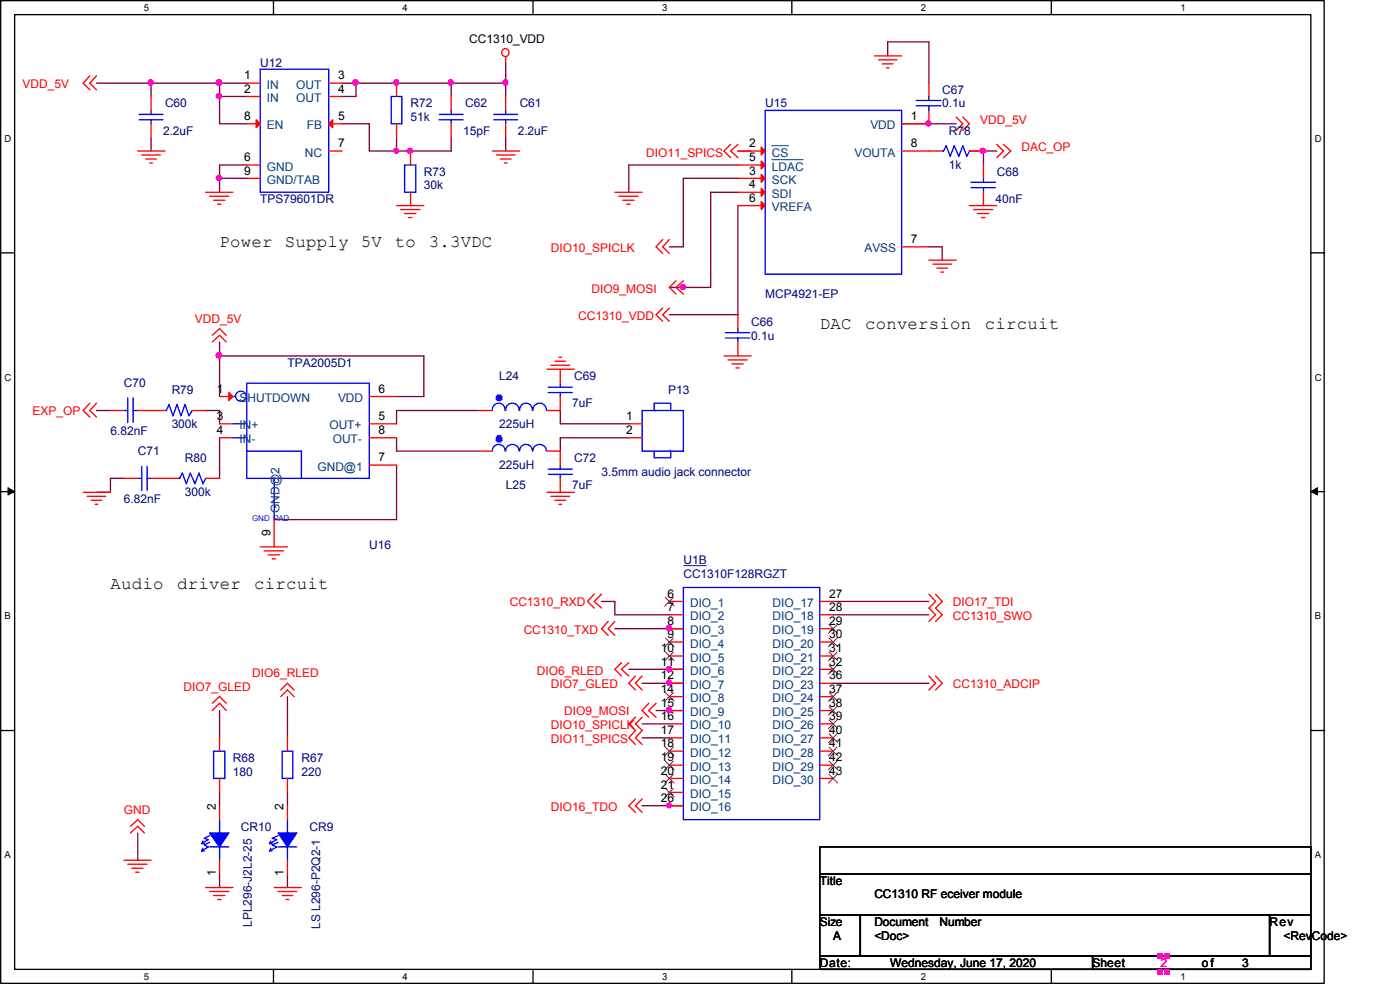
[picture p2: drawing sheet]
<svg xmlns="http://www.w3.org/2000/svg" width="297mm" height="210mm" viewBox="0 0 297 210" stroke-linecap="round" stroke-linejoin="round" font-family="sans-serif">
<path d="M.1 .1h280.8v208.5h-280.8zM3.1 3.1h275v202.5h-275z" fill="none" stroke="#000" stroke-width=".28"/>
<g fill="#fff">
<path d="M30.5 .6h1.1v2.2h-1.1z"/>
<path d="M30.5 206h1.1v2.3h-1.1z"/>
</g>
<path d="M58 .1v3M58 205.6v3" fill="none" stroke="#000" stroke-width=".28"/>
<g fill="#fff">
<path d="M85.4 .6h1.1v2.2h-1.1z"/>
<path d="M85.4 206h1.1v2.3h-1.1z"/>
</g>
<path d="M113.1 .1v3M113.1 205.6v3" fill="none" stroke="#000" stroke-width=".28"/>
<g fill="#fff">
<path d="M140.5 .6h1.1v2.2h-1.1z"/>
<path d="M140.5 206h1.1v2.3h-1.1z"/>
</g>
<path d="M168 .1v3M168 205.6v3" fill="none" stroke="#000" stroke-width=".28"/>
<g fill="#fff">
<path d="M195.4 .6h1.1v2.2h-1.1z"/>
<path d="M195.4 206h1.1v2.3h-1.1z"/>
</g>
<path d="M223 .1v3M223 205.6v3" fill="none" stroke="#000" stroke-width=".28"/>
<g fill="#fff">
<path d="M250.4 .6h1.1v2.2h-1.1z"/>
<path d="M250.4 206h1.1v2.3h-1.1z"/>
<path d="M1 28.4h1.4v2.2h-1.4z"/>
<path d="M278.9 28.4h1.5v2.2h-1.5z"/>
<path d="M1 78.9h1.4v2.2h-1.4z"/>
<path d="M278.9 78.9h1.5v2.2h-1.5z"/>
</g>
<path d="M.1 53.6h3M278.1 53.6h3" fill="none" stroke="#000" stroke-width=".28"/>
<g fill="#fff">
<path d="M1 129.6h1.3v2.2h-1.3z"/>
<path d="M278.9 129.6h1.4v2.2h-1.4z"/>
</g>
<path d="M.1 104.3h3M278.1 104.3h3" fill="none" stroke="#000" stroke-width=".28"/>
<path d="M1.7 103.4l1.4 .9-1.4 .7zM278.1 104.3l1.4-.9v1.6z" fill="#000" stroke="#000" stroke-width=".21"/>
<g fill="#fff">
<path d="M1 180.2h1.3v2.3h-1.3z"/>
<path d="M278.9 180.2h1.4v2.3h-1.4z"/>
</g>
<path d="M.1 155h3M278.1 155h3M173.9 179.7h104.2v5.7h-104.2zM173.9 185.4h104.2v8.7h-104.2zM173.9 194.1h8.6v8.7h-8.6zM182.5 194.1h86.8v8.7h-86.8zM269.3 194.1h8.8v8.7h-8.8zM173.9 202.8h57.9v2.8h-57.9zM231.8 202.8h46.3v2.8h-46.3z" fill="none" stroke="#000" stroke-width=".28"/>
<g fill="none" stroke="#800040" stroke-width=".28">
<path d="M20.5 17.6h11.5M32 17.6h14.6M32 17.6v2.9M46.6 17.6v2.9M46.6 17.6h5.8M72.6 17.6h2.9M75.5 17.6v2.9h-2.9M75.5 17.6h20.2M95.7 17.6v2.9M95.7 17.6h11.6M107.3 17.6v2.9M107.3 13.3v4.3"/>
<path d="M188.3 11.9v-3h8.8v8.7M32 29.2v2.8M46.6 37.8h5.8M46.6 37.8v3M46.6 20.5v5.8h5.8M46.6 20.5h5.8M52.4 35h-5.8v2.8M72.6 26.3h5.7v5.7h5.8M84.1 29.2v2.8M95.7 29.2v2.8h-11.6M107.3 29.2v2.8M156.5 32h2.9"/>
<path d="M156.5 37.8h-11.5v14.6h-3M156.5 35h-23.1v5.8M191.3 26.3h11.5M205.7 32h2.9M208.6 32v3M208.6 32h2.9M156.5 40.8h-5.7v20.2h-8.8M156.5 43.6v23.2h-14.5M197.1 52.4h2.8v2.8M46.6 72.5v3M46.6 75.5h43.3v8.6h-5.8M46.6 75.5v8.6"/>
<path d="M20.5 87.1h2.9M43.6 87.1h3v2.8M46.6 92.9v8.6M84.1 92.9v2.8h17.4M84.1 98.6v11.6h-25.9M101.5 87.1h-17.4v2.8M118.9 87.1v2.8h14.5M133.4 92.9h-14.5v2.8M26.3 101.5h-2.9v2.9h-2.9M127.6 127.6h2.8v2.8h11.6M130.4 133.4h14.6M176.7 127.6h20.4"/>
<path d="M176.7 130.4h20.4M46.6 150.7v5.8M61 147.8v8.7M133.4 142h11.6M136.2 153.5h5.8M136.2 156.5h5.8M136.2 144.9h8.8M139.2 150.7h5.8M176.7 144.9h20.4M29.2 176.7v5.8M46.6 168.1v2.8M61 168.1v2.8"/>
<path d="M136.2 170.9h8.8M46.6 185.4v2.9M61 185.4v2.9"/>
</g>
<g fill="#f0f" stroke="#f0f" stroke-width=".28">
<circle cx="84" cy="17.5" r=".53"/>
<circle cx="107.2" cy="17.5" r=".53"/>
<circle cx="95.6" cy="17.5" r=".53"/>
<circle cx="75.4" cy="17.5" r=".56"/>
<circle cx="46.4" cy="17.5" r=".56"/>
<circle cx="31.9" cy="17.5" r=".53"/>
<circle cx="46.5" cy="37.8" r=".53"/>
<circle cx="46.5" cy="20.4" r=".53"/>
<circle cx="87" cy="32" r=".53"/>
<circle cx="84.1" cy="32" r=".49"/>
<circle cx="144.9" cy="60.9" r=".53"/>
<circle cx="197" cy="26.2" r=".53"/>
<circle cx="208.5" cy="32" r=".53"/>
<circle cx="46.4" cy="75.4" r=".56"/>
<circle cx="141.9" cy="150.6" r=".53"/>
<circle cx="141.9" cy="133.2" r=".53"/>
<circle cx="141.9" cy="141.9" r=".49"/>
<circle cx="141.9" cy="144.8" r=".53"/>
<circle cx="141.9" cy="170.8" r=".49"/>
</g>
<g fill="none" stroke="#f00" stroke-width=".28">
<path d="M19.1 16.1l-1.5 1.5 1.5 1.5M20.5 16.1l-1.4 1.5 1.4 1.5M107.3 12.1v1.2M185.5 11.9h5.8M186.3 12.7h4M187.2 13.5h2.2M188 14.4h.6M29.2 32h5.8M30.1 32.9h3.9M30.9 33.7h2.3M31.8 34.6h.5M104.5 32h5.7"/>
<path d="M105.3 32.9h4M106.2 33.7h2.2M107 34.6h.6M155 30.6l-1.4 1.4 1.4 1.4M156.5 30.6l-1.5 1.4 1.5 1.4M202.8 24.8l1.5 1.5-1.5 1.4M204.3 24.8l1.4 1.5-1.4 1.4M211.5 30.6l1.4 1.4-1.4 1.4M212.9 30.6l1.5 1.4-1.5 1.4M43.6 40.8h5.8M44.5 41.6h4.1M45.3 42.5h2.4"/>
<path d="M46.2 43.3h.7M84.1 43.6h5.8M85 44.5h4.1M85.8 45.3h2.4M86.7 46.1h.7M130.4 40.8h5.8M131.3 41.6h4.1M132.1 42.5h2.4M133 43.3h.7M140.6 50.8l-1.4 1.6 1.4 1.4M142 50.8l-1.4 1.6 1.4 1.4M143.4 59.6l-1.4 1.4 1.4 1.4"/>
<path d="M145 59.6l-1.6 1.4 1.6 1.4M197.1 55.2h5.7M197.9 56h4M198.8 56.9h2.2M199.6 57.7h.6M205.7 43.6h5.8M206.5 44.5h4.1M207.4 45.3h2.4M208.2 46.1h.7M45 71.1l1.6-1.4 1.4 1.4M45 72.5l1.6-1.4 1.4 1.4M116 78.3h5.8"/>
<path d="M116.9 77.5h3.9M117.7 76.6h2.3M118.6 75.8h.5M140.6 65.3l-1.4 1.5 1.4 1.4M142 65.3l-1.4 1.5 1.4 1.4M153.6 75.5h5.8M154.4 76.4h4.1M155.3 77.2h2.4M156.1 78h.7M19.1 85.5l-1.5 1.6 1.5 1.4M20.5 85.5l-1.4 1.6 1.4 1.4M17.6 104.4h5.8"/>
<path d="M18.5 105.3h3.9M19.3 106.1h2.3M20.2 107h.6M55.2 116h5.8M56 116.9h4.1M56.9 117.7h2.4M57.7 118.5h.7M116 104.4h5.8M116.9 105.3h3.9M117.7 106.1h2.3M118.6 107h.5M126.1 126l-1.5 1.6 1.5 1.4"/>
<path d="M127.6 126l-1.5 1.6 1.5 1.4M129 131.8l-1.4 1.6 1.4 1.4M130.4 131.8l-1.4 1.6 1.4 1.4M197.1 126l1.4 1.6-1.4 1.4 1.4 1.4-1.4 1.4M198.5 126l1.4 1.6-1.4 1.4 1.4 1.4-1.4 1.4M45 149.2l1.6-1.4 1.4 1.4M45 150.7l1.6-1.5 1.4 1.5M59.6 146.4l1.4-1.5 1.4 1.5M59.6 147.8l1.4-1.4 1.4 1.4M131.8 140.6l-1.4 1.4 1.4 1.4M133.4 140.6l-1.6 1.4 1.6 1.4M134.8 152.1l-1.4 1.4 1.4 1.5-1.4 1.5 1.4 1.4"/>
<path d="M134.8 143.4l-1.4 1.5 1.4 1.5M136.2 152.1l-1.4 1.4 1.4 1.5-1.4 1.5 1.4 1.4M136.2 143.4l-1.4 1.5 1.4 1.5M137.6 149.2l-1.4 1.5 1.4 1.4M139.2 149.2l-1.6 1.5 1.6 1.4M197.1 143.4l1.4 1.5-1.4 1.5M198.5 143.4l1.4 1.5-1.4 1.5M27.7 175.3l1.5-1.4 1.4 1.4M27.7 176.7l1.5-1.4 1.4 1.4M134.8 169.5l-1.4 1.4 1.4 1.4M136.2 169.5l-1.4 1.4 1.4 1.4M26.3 182.5h5.7"/>
<path d="M27.1 183.3h4.1M27.9 184.2h2.4M28.8 185h.7M43.6 188.3h5.8M44.5 189.1h4.1M45.3 190h2.4M46.2 190.8h.7M58.2 188.3h5.7M59 189.1h4M59.9 190h2.2M60.7 190.8h.6"/>
<circle cx="107.2" cy="11.2" r=".81"/>
</g>
<g fill="#f0f">
<path d="M245.6 202.2h1.1v1.2h-1.1z"/>
<path d="M247 202.2h1.2v1.2h-1.2z"/>
<path d="M247 205.6h1.2v1.2h-1.2z"/>
<path d="M245.6 205.6h1.1v1.2h-1.1z"/>
</g>
<path d="M173.9 179.7h104.2v5.7h-104.2zM173.9 185.4h104.2v8.7h-104.2zM173.9 194.1h8.6v8.7h-8.6zM182.5 194.1h86.8v8.7h-86.8zM269.3 194.1h8.8v8.7h-8.8zM173.9 202.8h57.9v2.8h-57.9zM231.8 202.8h46.3v2.8h-46.3z" fill="none" stroke="#000" stroke-width=".28"/>
<g fill="#f0f">
<path d="M245.6 202.2h1.1v1.2h-1.1z"/>
<path d="M247 202.2h1.2v1.2h-1.2z"/>
<path d="M247 205.6h1.2v1.2h-1.2z"/>
<path d="M245.6 205.6h1.1v1.2h-1.1z"/>
</g>
<path d="M173.9 179.7h104.2v5.7h-104.2zM173.9 185.4h104.2v8.7h-104.2zM173.9 194.1h8.6v8.7h-8.6zM182.5 194.1h86.8v8.7h-86.8zM269.3 194.1h8.8v8.7h-8.8zM173.9 202.8h57.9v2.8h-57.9zM231.8 202.8h46.3v2.8h-46.3z" fill="none" stroke="#000" stroke-width=".28"/>
<g fill="#f0f">
<path d="M245.6 202.2h1.1v1.2h-1.1z"/>
<path d="M247 202.2h1.2v1.2h-1.2z"/>
<path d="M247 205.6h1.2v1.2h-1.2z"/>
<path d="M245.6 205.6h1.1v1.2h-1.1z"/>
</g>
<g fill="none" stroke="#00f" stroke-width=".28">
<path d="M55.2 14.7h14.5v26.1h-14.5zM29.5 25.4h5.1M29.5 24.3h5.1M32 25.4v.9M32 23.4v.9M83 20.5h2.3v5.8h-2.3zM85.8 35h2.4v5.8h-2.4zM93.2 25.4h5M93.2 24.3h5M95.7 25.4v.9M95.7 23.4v.9M104.7 25.4h5.1"/>
<path d="M104.7 24.3h5.1M107.3 25.4v.9M107.3 23.4v.9M162.3 23.4h29v34.7h-29zM162.3 32h.1M162.3 35h.1M162.3 37.8h.1M191.3 26.3h.1M191.3 32h.1M194.4 22.4h5.2M194.4 21.3h5.2M197.1 22.4v1"/>
<path d="M197.1 20.5v.8M199.9 32h.3l.5-1.1 .9 2.3 .8-2.3 1 2.3 .9-2.3 .8 2.3 .6-1.2M206 39.8h5.2M206 38.7h5.2M208.6 39.8v1M208.6 37.8v.9M162.3 40.8h.1M162.3 43.6h.1M191.3 52.4h.1M153.9 71.7h5.2M153.9 70.6h5.2M156.5 71.7v.8"/>
<path d="M156.5 69.7v.9M26.3 87.1h.8M27.1 84.4v5.2M28.2 84.4v5.2M28.2 87.1h1M30.1 98.9v5.1M31.2 98.9v5.1M35 87.1h.3l.6-1.3 .8 2.4 .8-2.4 .9 2.4 .8-2.4 .9 2.4 .7-1.1M49.4 89.9h3M49.4 92.9h3M49.4 84.1h.6M52.4 95.7v-14.4h25.9v20.2h-14.4"/>
<path d="M52.4 95.7v5.8h11.5M52.4 95.7h11.5v5.8M78.3 84.1h.1M78.3 98.6h.1M78.3 89.9h.1M78.3 92.9h.1M105.3 93.4l.3 .3M105.3 92.9v.5M105.3 92.9l1.1 .5M105.3 84.7l.3 .3M105.3 84.1v.6M105.3 84.1l1.1 .6"/>
<path d="M105.6 92.4l-.3 .5M105.6 92.4h.6M105.6 92.4l.6 1.3M105.6 93.7h.6M105.6 83.8l-.3 .3M105.6 83.8h.6M105.6 83.8l.6 1.2M105.6 85h.6M106.2 92.4l-.6 1.3M106.2 92.4l.2 .5M106.2 83.8l-.6 1.2M106.2 83.8l.2 .3"/>
<path d="M106.4 92.9l-1.1 .5M106.4 92.9v.5M106.4 93.4l-.2 .3M106.4 84.1l-1.1 .6M106.4 84.1v.6M106.4 84.7l-.2 .3M107.1 87.1a1.34 1.34 0 0 0-1.3-1.6 1.34 1.34 0 0 0-1.3 1.6M107.1 95.7a1.34 1.34 0 0 0-1.3-1.4 1.34 1.34 0 0 0-1.3 1.4M110.1 87.1a1.4 1.4 0 0 0-1.4-1.6 1.4 1.4 0 0 0-1.4 1.6M110.1 95.7a1.4 1.4 0 0 0-1.4-1.4 1.4 1.4 0 0 0-1.4 1.4M112.9 87.1a1.34 1.34 0 0 0-1.3-1.6 1.34 1.34 0 0 0-1.3 1.6M112.9 95.7a1.34 1.34 0 0 0-1.3-1.4 1.34 1.34 0 0 0-1.3 1.4"/>
<path d="M115.9 87.1a1.4 1.4 0 0 0-1.4-1.6 1.4 1.4 0 0 0-1.4 1.6M115.9 95.7a1.4 1.4 0 0 0-1.4-1.4 1.4 1.4 0 0 0-1.4 1.4M116.3 99.5h5.1M116.3 83.3h5.1M116.3 82.1h5.1M118.9 98.6v.9M118.9 83.3v.8M118.9 81.3v.8M136.2 87.1h8.8v8.6h-8.8zM138.8 95.7v1.4h3.5v-1.4h-.3M139.2 87.1h-.4v-1.6h3.5v1.6M29.2 101.5h.9"/>
<path d="M31.2 101.5h.8M37.8 101.5h.3l.6-1.2 .8 2.3 .9-2.3 1 2.3 .8-2.3 .9 2.3 .5-1.1M58.2 101.5v8.7M116.3 100.6h5.1M118.9 100.6v.9M145 124.6h28.9v49.3h-28.9zM45.3 159.3h2.4v5.8h-2.4zM59.9 159.3h2.2v5.8h-2.2zM42.8 179h.5M43.1 178.4l-.3 .6M43.1 179.9l-.3 .6M44.5 179.7h4.1"/>
<path d="M44.5 177.3l-1.2 .5 .9 .3-1.4 .9M44.5 178.7l-1.2 .5 .9 .5-1.4 .8M46.6 179.7v2.8M46.6 173.9v2.8M57.2 179h.5M57.5 178.4l-.3 .6M57.5 179.9l-.3 .6M59 179.7h4M59 177.3l-1.3 .5 1 .3-1.5 .9M59 178.7l-1.3 .5 1 .5-1.5 .8M61 179.7v2.8M61 173.9v2.8"/>
<path d="M42.8 180.5h.5M57.2 180.5h.5"/>
<circle cx="51.1" cy="84" r="1.09"/>
</g>
<g fill="none" stroke="#f00" stroke-width=".28">
<path d="M52.4 17.6h2.8M69.7 17.6h2.9M84.1 17.6v2.9M197.1 17.6v2.9M32 20.5v2.9M32 26.3v2.9M52.4 26.3h2.8M52.4 20.5h2.8M52.4 35h2.8M52.4 37.8h2.8M69.7 20.5h2.9M69.7 26.3h2.9"/>
<path d="M69.7 32h2.9M84.1 26.3v2.9M87.1 32v3M95.7 20.5v2.9M95.7 26.3v2.9M107.3 20.5v2.9M107.3 26.3v2.9M156.5 32h5.8M156.5 37.8h5.8M156.5 35h5.8M191.3 32h8.6M197.1 23.4v2.9h-5.8"/>
<path d="M205.7 32h2.9M208.6 35v2.8M87.1 40.8v2.8M156.5 40.8h5.8M156.5 43.6h5.8M191.3 52.4h5.8M208.6 40.8v2.8M118.9 78.3v3M156.5 66.8v2.9M156.5 72.5v3M23.4 87.1h2.9M29.2 87.1h5.8"/>
<path d="M40.8 87.1h2.8M46.6 84.1h2.8M46.6 89.9h2.8M46.6 92.9h2.8M78.3 89.9h5.8M78.3 84.1h5.8M78.3 98.6h5.8M78.3 92.9h5.8M101.5 95.7h3M101.5 87.1h3M116 95.7h2.9v2.9M118.9 84.1v3h-2.9"/>
<path d="M133.4 89.9h2.8M133.4 92.9h2.8M26.3 101.5h2.9M32 101.5h5.8M43.6 101.5h3M58.2 110.2v5.8M118.9 101.5v2.9M142 127.6h3M142 130.4h3M142 133.4h3M142 136.2h3M142 139.2h3"/>
<path d="M173.9 127.6h2.8M173.9 130.4h2.8M173.9 133.4h2.8M173.9 136.2h2.8M173.9 139.2h2.8M46.6 156.5v2.8M61 156.5v2.8M142 142h3M142 144.9h3M142 147.8h3M142 150.7h3M142 153.5h3"/>
<path d="M142 156.5h3M142 159.3h3M173.9 142h2.8M173.9 144.9h2.8M173.9 147.8h2.8M173.9 150.7h2.8M173.9 153.5h2.8M173.9 156.5h2.8M173.9 159.3h2.8M46.6 165.1v3M46.6 170.9v3M61 165.1v3"/>
<path d="M61 170.9v3M142 162.3h3M142 165.1h3M142 168.1h3M142 170.9h3M173.9 162.3h2.8M173.9 165.1h2.8M46.6 182.5v2.9M61 182.5v2.9"/>
</g>
<path d="M145 120h4.9" fill="none" stroke="#000080" stroke-width=".21"/>
<g fill="none" stroke="#804000" stroke-width=".21">
<path d="M141.2 126.7l1.8 1.9M141.2 135.3l1.8 1.9M141.2 138.3l1.8 1.8M142.9 126.7l-1.9 1.9M142.9 135.3l-1.9 1.9M142.9 138.3l-1.9 1.8M175.9 132.5l1.8 1.9M175.9 135.3l1.8 1.9M175.9 138.3l1.8 1.8M177.6 132.5l-1.9 1.9M177.6 135.3l-1.9 1.9M177.6 138.3l-1.9 1.8"/>
<path d="M141.2 146.9l1.8 1.8M141.2 158.5l1.8 1.8M142.9 146.9l-1.9 1.8M142.9 158.5l-1.9 1.8M175.9 141.1l1.8 1.9M175.9 146.9l1.8 1.8M175.9 149.9l1.8 1.8M175.9 152.7l1.8 1.8M175.9 155.7l1.8 1.8M175.9 158.5l1.8 1.8M177.6 141.1l-1.9 1.9M177.6 146.9l-1.9 1.8"/>
<path d="M177.6 149.9l-1.9 1.8M177.6 152.7l-1.9 1.8M177.6 155.7l-1.9 1.8M177.6 158.5l-1.9 1.8M141.2 161.5l1.8 1.8M141.2 164.3l1.8 1.8M141.2 167.2l1.8 1.9M142.9 161.5l-1.9 1.8M142.9 164.3l-1.9 1.8M142.9 167.2l-1.9 1.9M175.9 161.5l1.8 1.8M175.9 164.3l1.8 1.8"/>
<path d="M177.6 161.5l-1.9 1.8M177.6 164.3l-1.9 1.8"/>
</g>
<g fill="#f00" stroke="#f00" stroke-width=".28">
<path d="M161.5 31.2l.8 .8-.8 .9z"/>
<path d="M161.5 37l.8 .8-.8 .9z"/>
<path d="M161.5 39.9l.8 .9-.8 .8z"/>
<path d="M161.5 34.2l.8 .8-.8 .8z"/>
<path d="M161.5 42.8l.8 .8-.8 .9z"/>
<path d="M48.6 83.3l.8 .8-.8 .9z"/>
<path d="M54.3 25.4l.9 .9-.9 .8z"/>
<path d="M69.7 26.3l.9-.9v1.7z"/>
</g>
<path d="M163.7 30.9h3.6M163.7 33.9h6.7" fill="none" stroke="#004080" stroke-width=".21"/>
<g fill="#00f" stroke="#00f" stroke-width=".28">
<path d="M44.5 176.7h4.1l-2 3z"/>
<path d="M59 176.7h4l-2 3z"/>
</g>
<g fill="#f0f" stroke="#f0f" stroke-width=".28">
<circle cx="84" cy="17.5" r=".53"/>
<circle cx="107.2" cy="17.5" r=".53"/>
<circle cx="95.6" cy="17.5" r=".53"/>
<circle cx="75.4" cy="17.5" r=".56"/>
<circle cx="46.4" cy="17.5" r=".56"/>
<circle cx="31.9" cy="17.5" r=".53"/>
<circle cx="46.5" cy="37.8" r=".53"/>
<circle cx="46.5" cy="20.4" r=".53"/>
<circle cx="87" cy="32" r=".53"/>
<circle cx="84.1" cy="32" r=".49"/>
<circle cx="144.9" cy="60.9" r=".53"/>
<circle cx="197" cy="26.2" r=".53"/>
<circle cx="208.5" cy="32" r=".53"/>
<circle cx="46.4" cy="75.4" r=".56"/>
<circle cx="141.9" cy="150.6" r=".53"/>
<circle cx="141.9" cy="133.2" r=".53"/>
<circle cx="141.9" cy="141.9" r=".49"/>
<circle cx="141.9" cy="144.8" r=".53"/>
<circle cx="141.9" cy="170.8" r=".49"/>
</g>
<g font-size="3.7">
<text x="46.6" y="52.4">Power</text>
<text x="60.4" y="52.4">Supply</text>
<text x="76.5" y="52.4">5V</text>
<text x="83.7" y="52.4">to</text>
<text x="90.9" y="52.4">3.3VDC</text>
<text x="173.9" y="69.8">DAC</text>
<text x="183.5" y="69.8">conversion</text>
<text x="208.9" y="69.8">circuit</text>
<text x="23.4" y="124.8">Audio</text>
<text x="37.6" y="124.8">driver</text>
<text x="53.9" y="124.8">circuit</text>
</g>
<g font-size="2.5">
<text x="99.5" y="9.2">CC1310_VDD</text>
<text x="51.8" y="16.8">1</text>
<text x="71.7" y="16.8">3</text>
<text x="51.8" y="19.7">2</text>
<text x="71.7" y="19.7">4</text>
<text x="51.8" y="25.4">8</text>
<text x="71.7" y="25.4">5</text>
<text x="193.2" y="25.4">1</text>
<text x="51.8" y="34.2">6</text>
<text x="71.7" y="31.2">7</text>
<text x="158.9" y="31.2">2</text>
<text x="158.9" y="34.2">5</text>
<text x="193.2" y="31.2">8</text>
<text x="51.8" y="37">9</text>
<text x="158.9" y="37">3</text>
<text x="158.9" y="40">4</text>
<text x="158.9" y="42.8">6</text>
<text x="193.2" y="51.6">7</text>
<text x="46" y="83.3">1</text>
<text x="80.3" y="83.3">6</text>
<text x="46" y="89.1">3</text>
<text x="80.3" y="89.1">5</text>
<text x="132.8" y="89.1">1</text>
<text x="46" y="92.1">4</text>
<text x="80.3" y="92.1">8</text>
<text x="132.8" y="92.1">2</text>
<text x="80.3" y="97.8">7</text>
<text x="57.4" y="113.6" transform="rotate(-90 57.4 113.6)">9</text>
<text x="141.6" y="126.8">6</text>
<text x="141.6" y="129.6">7</text>
<text x="175.9" y="126.8">27</text>
<text x="175.9" y="129.6">28</text>
<text x="141.6" y="132.6">8</text>
<text x="141.6" y="135.4">9</text>
<text x="175.9" y="132.6">29</text>
<text x="175.9" y="135.4">30</text>
<text x="140.2" y="138.3">10</text>
<text x="140.2" y="141.2">11</text>
<text x="175.9" y="138.3">31</text>
<text x="175.9" y="141.2">32</text>
<text x="140.2" y="144.1">12</text>
<text x="140.2" y="147">14</text>
<text x="140.2" y="149.9">15</text>
<text x="175.9" y="144.1">36</text>
<text x="175.9" y="147">37</text>
<text x="175.9" y="149.9">38</text>
<text x="140.2" y="152.7">16</text>
<text x="140.2" y="155.7">17</text>
<text x="175.9" y="152.7">39</text>
<text x="175.9" y="155.7">40</text>
<text x="140.2" y="158.5">18</text>
<text x="140.2" y="161.5">19</text>
<text x="175.9" y="158.5">41</text>
<text x="175.9" y="161.5">42</text>
<text x="140.2" y="164.3">20</text>
<text x="140.2" y="167.3">21</text>
<text x="175.9" y="164.3">43</text>
<text x="45.8" y="171.9" transform="rotate(-90 45.8 171.9)">2</text>
<text x="60.2" y="171.9" transform="rotate(-90 60.2 171.9)">2</text>
<text x="140.2" y="170.1">26</text>
<text x="45.8" y="185.9" transform="rotate(-90 45.8 185.9)">1</text>
<text x="60.2" y="185.9" transform="rotate(-90 60.2 185.9)">1</text>
<text x="173.9" y="187.7">Title</text>
<text x="185.5" y="190.6">CC1310 RF eceiver module</text>
<text x="173.9" y="196.4">Size</text>
<text x="185.5" y="196.4">Document</text>
<text x="199.3" y="196.4">Number</text>
<text x="269.3" y="196.4">Rev</text>
<text x="176.7" y="199.3">A</text>
<text x="185.5" y="199.3">&lt;Doc&gt;</text>
<text x="272.3" y="199.3">&lt;RevCode&gt;</text>
<text x="173.9" y="205.1">Date:</text>
<text x="188.9" y="205.1">Wednesday, June 17, 2020</text>
<text x="231.8" y="205.1">Sheet</text>
<text x="254.9" y="205.1">of</text>
<text x="263.5" y="205.1">3</text>
</g>
<g font-size="2.5" fill="#000080">
<text x="55.2" y="14.2">U12</text>
<text x="35" y="22.8">C60</text>
<text x="87.1" y="22.8">R72</text>
<text x="98.7" y="22.8">C62</text>
<text x="110.2" y="22.8">C61</text>
<text x="162.3" y="22.8">U15</text>
<text x="199.9" y="19.9">C67</text>
<text x="199.9" y="22.8">0.1u</text>
<text x="34.6" y="28.5">2.2uF</text>
<text x="87.1" y="25.7">51k</text>
<text x="98.2" y="28.5">15pF</text>
<text x="109.8" y="28.5">2.2uF</text>
<text x="201.3" y="28.5">R78</text>
<text x="201.3" y="35.7">1k</text>
<text x="89.9" y="37.3">R73</text>
<text x="89.9" y="40.1">30k</text>
<text x="211.5" y="37.3">C68</text>
<text x="55.2" y="43.1">TPS79601DR</text>
<text x="211.2" y="43.1">40nF</text>
<text x="162.3" y="63.3">MCP4921-EP</text>
<text x="159.4" y="69.1">C66</text>
<text x="61" y="77.8">TPA2005D1</text>
<text x="159.4" y="72">0.1u</text>
<text x="26.3" y="82">C70</text>
<text x="36.4" y="83.6">R79</text>
<text x="105.9" y="80.6">L24</text>
<text x="121.8" y="80.6">C69</text>
<text x="141.7" y="83.6">P13</text>
<text x="121.4" y="86.4">7uF</text>
<text x="23.4" y="92.2">6.82nF</text>
<text x="36.4" y="90.8">300k</text>
<text x="105.9" y="90.8">225uH</text>
<text x="29.2" y="96.6">C71</text>
<text x="39.2" y="98">R80</text>
<text x="105.9" y="99.4">225uH</text>
<text x="121.8" y="98">C72</text>
<text x="127.6" y="100.9">3.5mm audio jack connector</text>
<text x="26.3" y="106.7">6.82nF</text>
<text x="39.2" y="105.2">300k</text>
<text x="107.3" y="103.8">L25</text>
<text x="121.4" y="103.8">7uF</text>
<text x="78.3" y="116.5">U16</text>
<text x="145" y="119.7">U1B</text>
<text x="145" y="122.5">CC1310F128RGZT</text>
<text x="49.4" y="161.6">R68</text>
<text x="63.9" y="161.6">R67</text>
<text x="49.4" y="164.6">180</text>
<text x="63.9" y="164.6">220</text>
<text x="51.1" y="176.2">CR10</text>
<text x="65.6" y="176.2">CR9</text>
<text x="53.4" y="196.6" transform="rotate(-90 53.4 196.6)">LPL296-J2L2-25</text>
<text x="67.9" y="197" transform="rotate(-90 67.9 197)">LS L296-P2Q2-1</text>
</g>
<g font-size="2.5" fill="#f00">
<text x="4.8" y="18.7">VDD_5V</text>
<text x="207.9" y="26.3">VDD_5V</text>
<text x="137.1" y="33.2">DIO11_SPICS</text>
<text x="216.7" y="32.1">DAC_OP</text>
<text x="116.9" y="53.4">DIO10_SPICLK</text>
<text x="125.5" y="62.1">DIO9_MOSI</text>
<text x="41.4" y="68.5">VDD_5V</text>
<text x="122.7" y="67.9">CC1310_VDD</text>
<text x="6.9" y="88.1">EXP_OP</text>
<text x="108.1" y="128.6">CC1310_RXD</text>
<text x="202.1" y="128.6">DIO17_TDI</text>
<text x="202.1" y="131.6">CC1310_SWO</text>
<text x="111.1" y="134.4">CC1310_TXD</text>
<text x="53.5" y="143.7">DIO6_RLED</text>
<text x="113.9" y="143.1">DIO6_RLED</text>
<text x="39" y="146.5">DIO7_GLED</text>
<text x="116.9" y="146">DIO7_GLED</text>
<text x="202.1" y="146">CC1310_ADCIP</text>
<text x="116.9" y="154.7">DIO10_SPICLK</text>
<text x="119.7" y="151.8">DIO9_MOSI</text>
<text x="116.9" y="157.5">DIO11_SPICS</text>
<text x="26.3" y="172.6">GND</text>
<text x="116.9" y="172.1">DIO16_TDO</text>
</g>
<g font-size="2.5" fill="#004080">
<text x="56.6" y="21.6">IN</text>
<text x="56.6" y="18.8">IN</text>
<text x="62.8" y="21.6">OUT</text>
<text x="62.8" y="18.8">OUT</text>
<text x="56.6" y="27.4">EN</text>
<text x="65.1" y="27.4">FB</text>
<text x="184.6" y="27.4">VDD</text>
<text x="64.7" y="33.2">NC</text>
<text x="163.7" y="33.2">CS</text>
<text x="181.3" y="33.2">VOUTA</text>
<text x="56.6" y="36.2">GND</text>
<text x="56.6" y="39">GND/TAB</text>
<text x="163.7" y="39">SCK</text>
<text x="163.7" y="42">SDI</text>
<text x="163.7" y="36.2">LDAC</text>
<text x="163.7" y="44.8">VREFA</text>
<text x="183.4" y="53.5">AVSS</text>
<text x="50.8" y="85.3">SHUTDOWN</text>
<text x="71.7" y="85.3">VDD</text>
<text x="50.8" y="91.1">IN+</text>
<text x="50.8" y="94">IN-</text>
<text x="69.9" y="91.1">OUT+</text>
<text x="70.6" y="94">OUT-</text>
<text x="67.3" y="99.8">GND@1</text>
<text x="59.3" y="108.8" transform="rotate(-90 59.3 108.8)">GND@2</text>
<text x="146.4" y="128.8">DIO_1</text>
<text x="146.4" y="131.6">DIO_2</text>
<text x="163.9" y="128.8">DIO_17</text>
<text x="163.9" y="131.6">DIO_18</text>
<text x="146.4" y="134.5">DIO_3</text>
<text x="146.4" y="137.4">DIO_4</text>
<text x="163.9" y="134.5">DIO_19</text>
<text x="163.9" y="137.4">DIO_20</text>
<text x="146.4" y="140.3">DIO_5</text>
<text x="146.4" y="143.1">DIO_6</text>
<text x="163.9" y="140.3">DIO_21</text>
<text x="163.9" y="143.1">DIO_22</text>
<text x="146.4" y="146.1">DIO_7</text>
<text x="146.4" y="148.9">DIO_8</text>
<text x="163.9" y="146.1">DIO_23</text>
<text x="163.9" y="148.9">DIO_24</text>
<text x="146.4" y="151.9">DIO_9</text>
<text x="146.4" y="154.7">DIO_10</text>
<text x="163.9" y="151.9">DIO_25</text>
<text x="163.9" y="154.7">DIO_26</text>
<text x="146.4" y="157.7">DIO_11</text>
<text x="146.4" y="160.5">DIO_12</text>
<text x="163.9" y="157.7">DIO_27</text>
<text x="163.9" y="160.5">DIO_28</text>
<text x="146.4" y="163.5">DIO_13</text>
<text x="146.4" y="166.3">DIO_14</text>
<text x="163.9" y="163.5">DIO_29</text>
<text x="163.9" y="166.3">DIO_30</text>
<text x="146.4" y="169.3">DIO_15</text>
<text x="146.4" y="172.1">DIO_16</text>
</g>
<text font-size="2.5" fill="#f0f" x="246.2" y="205.1">2</text>
<g font-size="2">
<text x="30.5" y="2.4">5</text>
<text x="85.4" y="2.4">4</text>
<text x="140.5" y="2.4">3</text>
<text x="195.4" y="2.4">2</text>
<text x="250.4" y="2.4">1</text>
<text x="1" y="30.2">D</text>
<text x="278.9" y="30.2">D</text>
<text x="1" y="80.7">C</text>
<text x="278.9" y="80.7">C</text>
<text x="1" y="131.4">B</text>
<text x="278.9" y="131.4">B</text>
<text x="1" y="182.1">A</text>
<text x="278.9" y="182.1">A</text>
<text x="30.5" y="207.9">5</text>
<text x="85.4" y="207.9">4</text>
<text x="140.5" y="207.9">3</text>
<text x="195.4" y="207.9">2</text>
<text x="250.4" y="207.9">1</text>
</g>
<text font-size="1.7" fill="#00f" x="53.5" y="110.5">GND PAD</text>
</svg>
